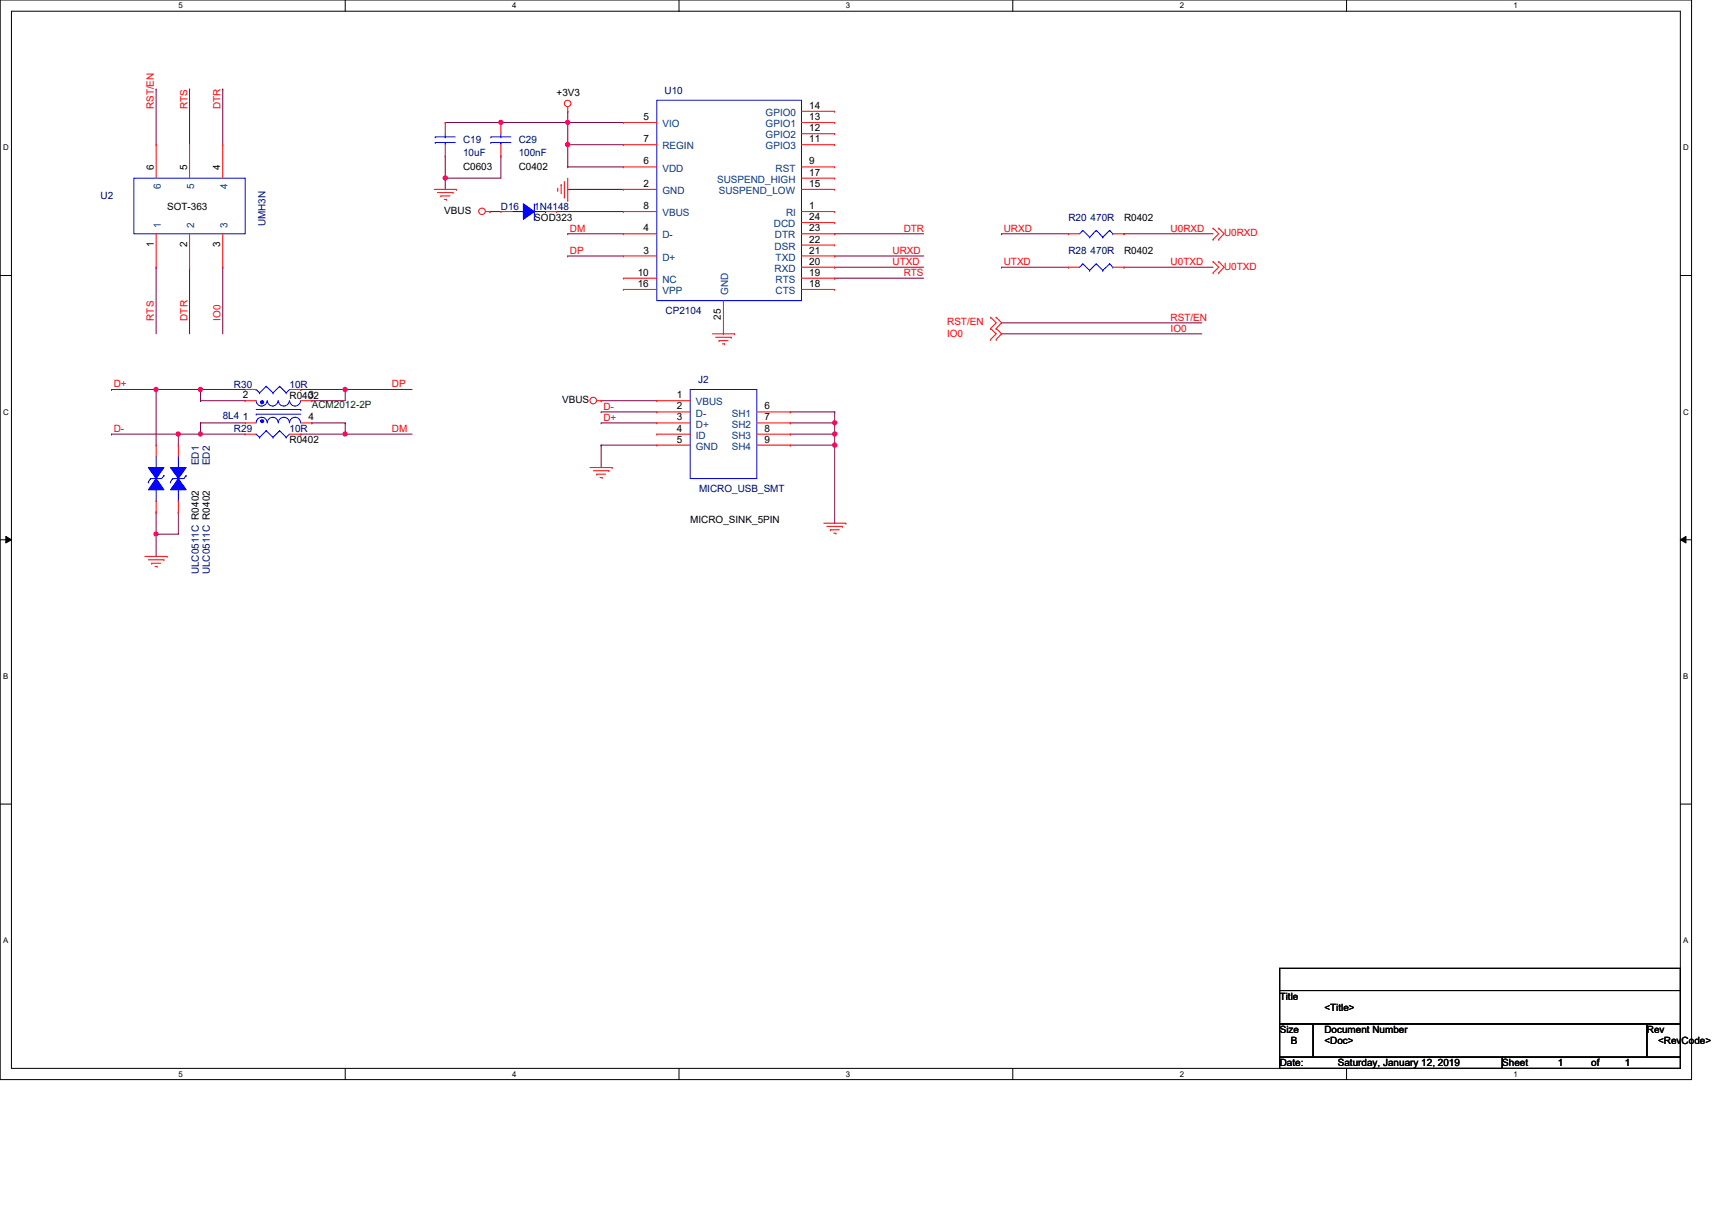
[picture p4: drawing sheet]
<svg xmlns="http://www.w3.org/2000/svg" width="297mm" height="210mm" viewBox="0 0 297 210" stroke-linecap="round" stroke-linejoin="round" font-family="sans-serif">
<path d="M0 0h293.5v187.3h-293.5zM2 1.9h289.5v183.4h-289.5z" fill="none" stroke="#000" stroke-width=".17"/>
<g fill="#fff">
<path d="M30.9 .2h.8v1.5h-.8z"/>
<path d="M30.9 185.5h.8v1.6h-.8z"/>
</g>
<path d="M59.9 0v1.9M59.9 185.3v2" fill="none" stroke="#000" stroke-width=".17"/>
<g fill="#fff">
<path d="M88.9 .2h.7v1.5h-.7z"/>
<path d="M88.9 185.5h.7v1.6h-.7z"/>
</g>
<path d="M117.8 0v1.9M117.8 185.3v2" fill="none" stroke="#000" stroke-width=".17"/>
<g fill="#fff">
<path d="M146.8 .2h.7v1.5h-.7z"/>
<path d="M146.8 185.5h.7v1.6h-.7z"/>
</g>
<path d="M175.7 0v1.9M175.7 185.3v2" fill="none" stroke="#000" stroke-width=".17"/>
<g fill="#fff">
<path d="M204.7 .2h.7v1.5h-.7z"/>
<path d="M204.7 185.5h.7v1.6h-.7z"/>
</g>
<path d="M233.6 0v1.9M233.6 185.3v2" fill="none" stroke="#000" stroke-width=".17"/>
<g fill="#fff">
<path d="M262.6 .2h.8v1.5h-.8z"/>
<path d="M262.6 185.5h.8v1.6h-.8z"/>
<path d="M.5 24.8h1v1.6h-1z"/>
<path d="M292.1 24.8h.9v1.6h-.9z"/>
<path d="M.5 70.7h1v1.5h-1z"/>
<path d="M292.1 70.7h.9v1.5h-.9z"/>
</g>
<path d="M0 47.8h2M291.5 47.8h2" fill="none" stroke="#000" stroke-width=".17"/>
<g fill="#fff">
<path d="M.5 116.5h.9v1.6h-.9z"/>
<path d="M292.1 116.5h.8v1.6h-.8z"/>
</g>
<path d="M0 93.6h2M1 93l1 .6-1 .6zM291.5 93.6l1-.6v1.2zM291.5 93.6h2" fill="none" stroke="#000" stroke-width=".17"/>
<path d="M1 93l1 .6-1 .6zM291.5 93.6l1-.6v1.2z" fill="#000"/>
<g fill="#fff">
<path d="M.5 162.4h.9v1.5h-.9z"/>
<path d="M292.1 162.4h.8v1.5h-.8z"/>
</g>
<path d="M0 139.5h2M291.5 139.5h2" fill="none" stroke="#000" stroke-width=".17"/>
<g fill="none" stroke="#7f003f" stroke-width=".17">
<path d="M98.5 19.3h.1M98.5 19.3v2M96.6 36.7h.1M96.6 36.7h11.6M98.5 32.9h.1M98.5 29h.1M98.5 25.1h.1M98.5 32.9h9.7M98.5 29h9.7M98.5 25.1h9.7M98.5 40.6h.1M98.5 44.4h.1"/>
<path d="M98.5 40.6h9.7M98.5 44.4h9.7M144.8 40.6h.1M144.8 48.3h.1M144.8 40.6h15.5M144.8 48.3h15.5"/>
</g>
<circle cx="98.5" cy="25.1" r=".37" fill="#f0f"/>
<circle cx="98.5" cy="25.1" r=".37" fill="none" stroke="#f0f" stroke-width=".17"/>
<path d="M98.5 25.1h.1M98.5 21.3h.1M98.5 21.3v7.7M98.5 21.3h9.7" fill="none" stroke="#7f003f" stroke-width=".17"/>
<circle cx="98.5" cy="21.2" r=".37" fill="#f0f"/>
<circle cx="98.5" cy="21.2" r=".37" fill="none" stroke="#f0f" stroke-width=".17"/>
<path d="M86.9 21.3h.1M86.9 21.3h11.6" fill="none" stroke="#7f003f" stroke-width=".17"/>
<circle cx="86.9" cy="21.2" r=".37" fill="#f0f"/>
<circle cx="86.9" cy="21.2" r=".37" fill="none" stroke="#f0f" stroke-width=".17"/>
<path d="M77.3 27.1h.1M77.3 30.9h.1M77.3 27.1v3.8M86.9 27.1h.1M86.9 27.1v3.8h-9.6" fill="none" stroke="#7f003f" stroke-width=".17"/>
<circle cx="77.3" cy="30.9" r=".37" fill="#f0f"/>
<circle cx="77.3" cy="30.9" r=".37" fill="none" stroke="#f0f" stroke-width=".17"/>
<g fill="none" stroke="#7f003f" stroke-width=".17">
<path d="M27.1 15.5h.1M27.1 15.5v9.6M32.9 15.5h.1M32.9 15.5v9.6M38.6 15.5h.1M38.6 15.5v9.6M77.3 30.9h.1M77.3 21.3h.1M77.3 30.9v2M77.3 21.3h9.6M27.1 46.4h.1M27.1 46.4v11.5"/>
<path d="M32.9 46.4h.1M32.9 46.4v11.5M38.6 46.4h.1M38.6 46.4v11.5M34.8 67.6h.1M34.8 67.6h7.7"/>
</g>
<circle cx="34.8" cy="67.6" r=".38" fill="#f0f"/>
<circle cx="34.8" cy="67.6" r=".38" fill="none" stroke="#f0f" stroke-width=".17"/>
<path d="M59.9 75.3h.1M59.9 75.3h11.6" fill="none" stroke="#7f003f" stroke-width=".17"/>
<circle cx="59.9" cy="75.3" r=".37" fill="#f0f"/>
<circle cx="59.9" cy="75.3" r=".37" fill="none" stroke="#f0f" stroke-width=".17"/>
<path d="M59.9 67.6h.1M59.9 67.6h11.6" fill="none" stroke="#7f003f" stroke-width=".17"/>
<circle cx="59.9" cy="67.6" r=".38" fill="#f0f"/>
<circle cx="59.9" cy="67.6" r=".38" fill="none" stroke="#f0f" stroke-width=".17"/>
<g fill="none" stroke="#7f003f" stroke-width=".17">
<path d="M34.8 69.5h.1M34.8 73.4h.1M34.8 75.3h.1M34.8 69.5h7.7M34.8 73.4h7.7M34.8 75.3h7.7M52.2 67.6h.1M52.2 67.6h7.7M54.1 69.5h.1M54.1 73.4h.1M54.1 73.4h5.8M59.9 67.6h.1"/>
<path d="M59.9 73.4h.1M59.9 67.6v1.9h-5.8M59.9 73.4v1.9"/>
</g>
<circle cx="34.8" cy="75.3" r=".37" fill="#f0f"/>
<circle cx="34.8" cy="75.3" r=".37" fill="none" stroke="#f0f" stroke-width=".17"/>
<path d="M27.1 67.6h.1M27.1 67.6h7.7M34.8 67.6h.1M34.8 67.6v1.9M52.2 75.3h.1M52.2 75.3h7.7" fill="none" stroke="#7f003f" stroke-width=".17"/>
<circle cx="27.1" cy="67.6" r=".38" fill="#f0f"/>
<circle cx="27.1" cy="67.6" r=".38" fill="none" stroke="#f0f" stroke-width=".17"/>
<path d="M19.3 75.3h.1M19.3 67.6h.1M19.3 75.3h11.6M19.3 67.6h7.8M27.1 67.6h.1M27.1 67.6v9.6M30.9 75.3h.1M30.9 75.3v1.9M34.8 73.4h.1M34.8 73.4v1.9M27.1 92.7h.1M27.1 92.7v3.8" fill="none" stroke="#7f003f" stroke-width=".17"/>
<circle cx="27.1" cy="92.6" r=".37" fill="#f0f"/>
<circle cx="27.1" cy="92.6" r=".37" fill="none" stroke="#f0f" stroke-width=".17"/>
<path d="M30.9 75.3h.1M30.9 75.3h3.9M27.1 92.7h.1M30.9 88.8h.1M30.9 88.8v3.9h-3.8" fill="none" stroke="#7f003f" stroke-width=".17"/>
<circle cx="30.9" cy="75.3" r=".37" fill="#f0f"/>
<circle cx="30.9" cy="75.3" r=".37" fill="none" stroke="#f0f" stroke-width=".17"/>
<path d="M85 36.7h.1M85 36.7h1.9M144.8 44.4h.1M144.8 46.4h.1M144.8 44.4h15.5M144.8 46.4h15.5M137.1 71.5h.1M137.1 71.5h7.7M144.8 73.4h.1M144.8 73.4v1.9M27.1 88.8h.1M27.1 88.8v3.9" fill="none" stroke="#7f003f" stroke-width=".17"/>
<circle cx="144.8" cy="73.3" r=".37" fill="#f0f"/>
<circle cx="144.8" cy="73.3" r=".37" fill="none" stroke="#f0f" stroke-width=".17"/>
<path d="M137.1 73.4h.1M137.1 75.3h.1M137.1 73.4h7.7M137.1 75.3h7.7M144.8 75.3h.1M144.8 75.3v1.9" fill="none" stroke="#7f003f" stroke-width=".17"/>
<circle cx="144.8" cy="75.3" r=".37" fill="#f0f"/>
<circle cx="144.8" cy="75.3" r=".37" fill="none" stroke="#f0f" stroke-width=".17"/>
<g fill="none" stroke="#7f003f" stroke-width=".17">
<path d="M104.3 77.2h.1M104.3 73.4h.1M104.3 71.5h.1M104.3 69.5h.1M104.3 77.2h9.7M104.3 77.2v3.9M104.3 73.4h9.7M104.3 71.5h9.7M104.3 69.5h9.7M137.1 77.2h.1M137.1 77.2h7.7M144.8 77.2h.1"/>
<path d="M144.8 77.2v13.6"/>
</g>
<circle cx="144.8" cy="77.2" r=".38" fill="#f0f"/>
<circle cx="144.8" cy="77.2" r=".38" fill="none" stroke="#f0f" stroke-width=".17"/>
<g fill="none" stroke="#7f003f" stroke-width=".17">
<path d="M173.8 40.6h.1M173.8 46.4h.1M173.8 57.9h.1M173.8 56h.1M173.8 46.4h11.6M173.8 40.6h11.6M173.8 57.9h34.7M173.8 56h34.7M195 46.4h.1M195 40.6h.1M195 46.4h15.5M195 40.6h15.5"/>
<path d="M144.8 71.5h.1M144.8 71.5v1.9"/>
</g>
<g fill="none" stroke="#f00" stroke-width=".17">
<path d="M98.5 19.3h.1M98.5 18.5v.8M75.3 32.9h3.9M75.9 33.4h2.7M76.5 34h.1M76.5 34h1.6M77.1 34.6h.4M77.5 34.6h.1M78.6 33.4h.1M79.2 32.9h.1M84.2 36.7h.8M85 36.7h.1"/>
<path d="M96.8 33h.1M96.8 32.6v.4M97.4 32h.1M97.4 32v1.6M97.9 34.2h.1M97.9 31.5v2.7M98.5 34.8h.1M98.5 30.9v3.9M210.5 39.6h.1M210.5 39.6l1 1-1 .9M211.5 39.6h.1M211.5 39.6l.9 1-.9 .9"/>
<path d="M123.6 57.9h3.9M124.2 58.5h2.7M124.8 59.1h.1M124.8 59.1h1.5M125.3 59.6h.4M125.7 59.6h.1M126.9 58.5h.1M127.5 57.9h.1M171.9 55h.1M171.9 57h.1M171.9 58.9h.1M171.9 55l.9 1-.9 1"/>
<path d="M171.9 57l.9 .9-.9 1M172.8 57h.1M172.8 55h.1M172.8 58.9h.1M172.8 55l1 1-1 1M172.8 57l1 .9-1 1M210.5 47.3h.1M210.5 45.4h.1M210.5 41.5h.1M210.5 45.4l1 1-1 .9M211.5 47.3h.1M211.5 45.4h.1"/>
<path d="M211.5 41.5h.1M211.5 45.4l.9 1-.9 .9M42.5 75.3h.1M42.5 75.3h1.9M50.2 75.3h2M52.2 75.3h.1M103.5 69.5h.8M104.3 69.5h.1M25.1 96.5h3.9M25.7 97.1h2.7M26.3 97.7h.1M26.3 97.7h1.6"/>
<path d="M26.9 98.3h.4M27.3 98.3h.1M28.4 97.1h.1M29 96.5h.1M102.4 81.1h3.8M103 81.7h2.7M103.5 82.3h.1M103.5 82.3h1.6M104.1 82.8h.4M104.5 82.8h.1M105.7 81.7h.1M106.2 81.1h.1"/>
<path d="M142.9 90.8h3.9M143.5 91.3h2.7M144.1 91.9h.1M144.1 91.9h1.5M144.6 92.5h.4M145 92.5h.1M146.2 91.3h.1M146.8 90.8h.1"/>
<circle cx="98.5" cy="18" r=".56"/>
<circle cx="83.6" cy="36.7" r=".56"/>
<circle cx="102.9" cy="69.5" r=".57"/>
</g>
<path d="M222 168h69.5v3.8h-69.5zM222 171.8h69.5v5.8h-69.5zM222 177.6h5.8v5.8h-5.8zM227.8 177.6h57.9v5.8h-57.9zM285.7 177.6h5.8v5.8h-5.8zM222 183.4h38.6v1.9h-38.6zM260.6 183.4h30.9v1.9h-30.9z" fill="none" stroke="#000" stroke-width=".17"/>
<g fill="none" stroke="#00f" stroke-width=".17">
<path d="M88.9 36.7h1.9M90.8 36.7h.1M92.7 38.1h.1M92.7 35.3v2.8M92.7 36.7h2M94.7 36.7h.1M44.4 75.3h.1M44.4 75.3l.6 .6M45 75.9h.1M46.2 74.7h.1M46.2 74.7l1.2 1.2M46.2 74.7l-1.2 1.2"/>
<path d="M47.4 75.9h.1M48.5 74.7h.1M48.5 74.7l1.2 1.2M48.5 74.7l-1.1 1.2M49.7 75.9h.1M50.2 75.3l-.5 .6"/>
</g>
<path d="M90.8 35.3l1.9 1.4-1.9 1.4z" fill-rule="evenodd" fill="#00f"/>
<g fill="none" stroke="#00f" stroke-width=".17">
<path d="M75.5 23.7h.1M75.5 24.7h.1M75.5 23.7h3.5M75.5 24.7h3.5M77.3 24.7h.1M77.3 23.7h.1M77.3 23.2v.5M77.3 24.7v.4M90.8 35.3l1.9 1.4-1.9 1.4zM187.9 45.8h.1M187.9 45.8l-.6 .6M187.9 45.8l1.2 1.1"/>
<path d="M189.1 46.9h.1M190.2 45.8h.1M190.2 45.8l-1.1 1.1M190.2 45.8l1.1 1.1M191.3 46.9h.1M192.5 45.8h.1M192.5 45.8l-1.2 1.1M192.5 45.8l.6 .6M193.1 46.4h.1M44.4 69.5a.95 .95 0 0 0 1 .9 .95 .95 0 0 0 1-.9M44.4 73.4a.95 .95 0 0 1 1-1 .95 .95 0 0 1 1 1M44.4 71.8h.1"/>
<path d="M44.4 71h7.8M44.4 71.8h7.8M46.4 69.5a.93 .93 0 0 0 .9 .9 .93 .93 0 0 0 1-.9 .97 .97 0 0 0 .9 .9 .97 .97 0 0 0 1-.9M46.4 73.4a.93 .93 0 0 1 .9-1 .93 .93 0 0 1 1 1 .97 .97 0 0 1 .9-1 .97 .97 0 0 1 1 1M50.2 69.5a.95 .95 0 0 0 1 .9 .95 .95 0 0 0 1-.9M50.2 73.4a.95 .95 0 0 1 1-1 .95 .95 0 0 1 1 1M52.2 71h.1"/>
</g>
<path d="M77.3 27.1h.1M77.3 21.3h.1M77.3 21.3v1.9M77.3 25.1v2M86.9 36.7h.1M86.9 36.7h2M94.7 36.7h1.9M96.6 36.7h.1M185.4 46.4h.1M185.4 46.4h1.9M193.1 46.4h1.9M195 46.4h.1" fill="none" stroke="#f00" stroke-width=".17"/>
<circle cx="45.5" cy="73.1" r=".27" fill="#00f"/>
<circle cx="45.5" cy="73.1" r=".27" fill="none" stroke="#00f" stroke-width=".17"/>
<circle cx="45.5" cy="69.8" r=".29" fill="#00f"/>
<g fill="none" stroke="#00f" stroke-width=".17">
<path d="M23.2 30.9h19.3v9.7h-19.3zM85.2 23.7h.1M85.2 24.7h.1M85.2 23.7h3.4M85.2 24.7h3.4M86.9 24.7h.1M86.9 23.7h.1M86.9 23.2v.5M86.9 24.7v.4M27.1 79.2v1.9M44.4 67.6h.1M44.4 67.6l.6 .6"/>
<path d="M45 68.2h.1M46.2 67h.1M46.2 67l1.2 1.2M46.2 67l-1.2 1.2M47.4 68.2h.1M48.5 67h.1M48.5 67l1.2 1.2M48.5 67l-1.1 1.2M49.7 68.2h.1M50.2 67.6l-.5 .6M26.1 83h.1M26.1 83h2"/>
<path d="M27.1 81.1h.1M27.1 86.9h.1M27.1 85v1.9"/>
<circle cx="45.5" cy="69.8" r=".29"/>
</g>
<g fill="none" stroke="#f00" stroke-width=".17">
<path d="M27.1 25.1h.1M27.1 25.1v5.8M32.9 25.1h.1M32.9 25.1v5.8M38.6 25.1h.1M38.6 25.1v5.8M86.9 27.1h.1M86.9 21.3h.1M86.9 21.3v1.9M86.9 25.1v2M27.1 46.4h.1M27.1 40.6v5.8"/>
<path d="M32.9 46.4h.1M32.9 40.6v5.8M38.6 46.4h.1M38.6 40.6v5.8M42.5 73.4h.1M42.5 69.5h.1M42.5 67.6h.1M42.5 73.4h1.9M42.5 69.5h1.9M42.5 67.6h1.9M50.2 67.6h2M52.2 67.6h.1"/>
<path d="M52.2 73.4h1.9M52.2 69.5h1.9M54.1 73.4h.1M54.1 69.5h.1"/>
</g>
<path d="M25.7 81.1h2.7l-1.3 1.9z" fill-rule="evenodd" fill="#00f"/>
<path d="M25.7 81.1h2.7l-1.3 1.9zM25.7 83.6h.1M26.1 83l-.4 .6M28.4 82.5h.1M28.4 82.5l-.3 .5" fill="none" stroke="#00f" stroke-width=".17"/>
<path d="M27.1 83l1.3 2h-2.7z" fill-rule="evenodd" fill="#00f"/>
<path d="M30.9 79.2v1.9M119.8 67.6h11.5v15.4h-11.5zM27.1 83l1.3 2h-2.7zM30 83h.1M30 83h1.9M30.9 81.1h.1M30.9 86.9h.1M30.9 85v1.9" fill="none" stroke="#00f" stroke-width=".17"/>
<g fill="none" stroke="#f00" stroke-width=".17">
<path d="M27.1 77.2h.1M27.1 77.2v2M114 69.5h.1M114 71.5h.1M114 73.4h.1M114 75.3h.1M114 77.2h.1M114 69.5h5.8M114 71.5h5.8M114 73.4h5.8M114 75.3h5.8M114 77.2h5.8"/>
<path d="M131.3 71.5h5.8M131.3 73.4h5.8M131.3 75.3h5.8M131.3 77.2h5.8M137.1 71.5h.1M137.1 73.4h.1M137.1 75.3h.1M137.1 77.2h.1M27.1 88.8h.1M27.1 86.9v1.9"/>
</g>
<path d="M29.6 81.1h2.7l-1.4 1.9z" fill-rule="evenodd" fill="#00f"/>
<path d="M29.6 81.1h2.7l-1.4 1.9zM29.6 83.6h.1M30 83l-.4 .6M32.3 82.5h.1M32.3 82.5l-.4 .5" fill="none" stroke="#00f" stroke-width=".17"/>
<path d="M30.9 83l1.4 2h-2.7z" fill-rule="evenodd" fill="#00f"/>
<g fill="none" stroke="#00f" stroke-width=".17">
<path d="M114 17.4h25.1v34.8h-25.1zM187.9 40h.1M187.9 40l-.6 .6M187.9 40l1.2 1.1M190.2 40h.1M190.2 40l-1.1 1.1M190.2 40l1.1 1.1M192.5 40h.1M192.5 40l-1.2 1.1M192.5 40l.6 .6M189.1 41.1h.1M191.3 41.1h.1"/>
<path d="M193.1 40.6h.1M30.9 83l1.4 2h-2.7z"/>
</g>
<g fill="none" stroke="#f00" stroke-width=".17">
<path d="M139.1 19.3h5.7M144.8 19.3h.1M108.2 21.3h.1M108.2 25.1h.1M108.2 29h.1M108.2 32.9h.1M108.2 36.7h.1M108.2 21.3h5.8M108.2 25.1h5.8M108.2 29h5.8M108.2 32.9h5.8M108.2 36.7h5.8"/>
<path d="M139.1 21.3h5.7M139.1 25.1h5.7M139.1 29h5.7M139.1 32.9h5.7M139.1 36.7h5.7M139.1 23.2h5.7M139.1 30.9h5.7M139.1 38.6h5.7M144.8 21.3h.1M144.8 23.2h.1M144.8 25.1h.1M144.8 29h.1"/>
<path d="M144.8 30.9h.1M144.8 32.9h.1M144.8 36.7h.1M144.8 38.6h.1M108.2 40.6h.1M108.2 44.4h.1M108.2 50.2h.1M108.2 48.3h.1M108.2 40.6h5.8M108.2 44.4h5.8M108.2 50.2h5.8M108.2 48.3h5.8"/>
<path d="M125.5 57.9h.1M125.5 52.2v5.7M139.1 40.6h5.7M139.1 44.4h5.7M139.1 50.2h5.7M139.1 42.5h5.7M139.1 46.4h5.7M139.1 48.3h5.7M144.8 40.6h.1M144.8 42.5h.1M144.8 44.4h.1M144.8 46.4h.1"/>
<path d="M144.8 48.3h.1M144.8 50.2h.1M185.4 40.6h.1M185.4 40.6h1.9M193.1 40.6h1.9M195 40.6h.1M30.9 77.2h.1M30.9 77.2v2M30.9 88.8h.1M30.9 86.9v1.9"/>
</g>
<circle cx="98.5" cy="25.1" r=".37" fill="#f0f"/>
<circle cx="98.5" cy="25.1" r=".37" fill="none" stroke="#f0f" stroke-width=".17"/>
<circle cx="98.5" cy="21.2" r=".37" fill="#f0f"/>
<circle cx="98.5" cy="21.2" r=".37" fill="none" stroke="#f0f" stroke-width=".17"/>
<circle cx="86.9" cy="21.2" r=".37" fill="#f0f"/>
<circle cx="86.9" cy="21.2" r=".37" fill="none" stroke="#f0f" stroke-width=".17"/>
<circle cx="77.3" cy="30.9" r=".37" fill="#f0f"/>
<circle cx="77.3" cy="30.9" r=".37" fill="none" stroke="#f0f" stroke-width=".17"/>
<circle cx="34.8" cy="67.6" r=".38" fill="#f0f"/>
<circle cx="34.8" cy="67.6" r=".38" fill="none" stroke="#f0f" stroke-width=".17"/>
<circle cx="59.9" cy="75.3" r=".37" fill="#f0f"/>
<circle cx="59.9" cy="75.3" r=".37" fill="none" stroke="#f0f" stroke-width=".17"/>
<circle cx="59.9" cy="67.6" r=".38" fill="#f0f"/>
<circle cx="59.9" cy="67.6" r=".38" fill="none" stroke="#f0f" stroke-width=".17"/>
<circle cx="34.8" cy="75.3" r=".37" fill="#f0f"/>
<circle cx="34.8" cy="75.3" r=".37" fill="none" stroke="#f0f" stroke-width=".17"/>
<circle cx="27.1" cy="67.6" r=".38" fill="#f0f"/>
<circle cx="27.1" cy="67.6" r=".38" fill="none" stroke="#f0f" stroke-width=".17"/>
<circle cx="27.1" cy="92.6" r=".37" fill="#f0f"/>
<circle cx="27.1" cy="92.6" r=".37" fill="none" stroke="#f0f" stroke-width=".17"/>
<circle cx="30.9" cy="75.3" r=".37" fill="#f0f"/>
<circle cx="30.9" cy="75.3" r=".37" fill="none" stroke="#f0f" stroke-width=".17"/>
<circle cx="144.8" cy="73.3" r=".37" fill="#f0f"/>
<circle cx="144.8" cy="73.3" r=".37" fill="none" stroke="#f0f" stroke-width=".17"/>
<circle cx="144.8" cy="75.3" r=".37" fill="#f0f"/>
<circle cx="144.8" cy="75.3" r=".37" fill="none" stroke="#f0f" stroke-width=".17"/>
<circle cx="144.8" cy="77.2" r=".38" fill="#f0f"/>
<circle cx="144.8" cy="77.2" r=".38" fill="none" stroke="#f0f" stroke-width=".17"/>
<g font-size="1.7">
<text x="96.6" y="16.7">+3V3</text>
<text x="111.6" y="20.8">5</text>
<text x="140.4" y="18.9">14</text>
<text x="140.4" y="20.8">13</text>
<text x="140.4" y="22.8">12</text>
<text x="26.7" y="29.5" transform="rotate(-90 26.7 29.5)">6</text>
<text x="32.5" y="29.5" transform="rotate(-90 32.5 29.5)">5</text>
<text x="38.2" y="29.5" transform="rotate(-90 38.2 29.5)">4</text>
<text x="80.3" y="29.4">C0603</text>
<text x="90" y="29.4">C0402</text>
<text x="111.6" y="24.7">7</text>
<text x="111.6" y="28.5">6</text>
<text x="140.4" y="24.7">11</text>
<text x="140.4" y="28.5">9</text>
<text x="111.6" y="32.4">2</text>
<text x="140.4" y="30.5">17</text>
<text x="140.4" y="32.4">15</text>
<text x="29" y="36.4">SOT-363</text>
<text x="77.1" y="37.1">VBUS</text>
<text x="92.7" y="38.3">SOD323</text>
<text x="111.6" y="36.3">8</text>
<text x="111.6" y="40.1">4</text>
<text x="140.4" y="36.3">1</text>
<text x="140.4" y="38.2">24</text>
<text x="140.4" y="40.1">23</text>
<text x="195" y="38.3">R0402</text>
<text x="26.7" y="42.9" transform="rotate(-90 26.7 42.9)">1</text>
<text x="32.5" y="42.9" transform="rotate(-90 32.5 42.9)">2</text>
<text x="38.2" y="42.9" transform="rotate(-90 38.2 42.9)">3</text>
<text x="110.7" y="47.8">10</text>
<text x="111.6" y="44">3</text>
<text x="140.4" y="42.1">22</text>
<text x="140.4" y="44">21</text>
<text x="140.4" y="45.9">20</text>
<text x="140.4" y="47.8">19</text>
<text x="195" y="44.1">R0402</text>
<text x="110.7" y="49.8">16</text>
<text x="140.4" y="49.8">18</text>
<text x="125.1" y="55.5" transform="rotate(-90 125.1 55.5)">25</text>
<text x="42.1" y="69.1">2</text>
<text x="50.2" y="69.2">R0402</text>
<text x="53.5" y="69.1">3</text>
<text x="97.5" y="70">VBUS</text>
<text x="117.4" y="69.1">1</text>
<text x="117.4" y="71">2</text>
<text x="132.7" y="71">6</text>
<text x="42.1" y="72.9">1</text>
<text x="50.2" y="76.9">R0402</text>
<text x="53.5" y="72.9">4</text>
<text x="117.4" y="72.9">3</text>
<text x="117.4" y="74.9">4</text>
<text x="117.4" y="76.8">5</text>
<text x="132.7" y="72.9">7</text>
<text x="132.7" y="74.9">8</text>
<text x="132.7" y="76.8">9</text>
<text x="119.8" y="90.8">MICRO_SINK_5PIN</text>
<text x="222" y="173.4">Title</text>
<text x="222" y="179.2">Size</text>
<text x="229.8" y="179.2">Document Number</text>
<text x="229.8" y="175.3">&lt;Title&gt;</text>
<text x="285.7" y="179.2">Rev</text>
<text x="222" y="185">Date:</text>
<text x="224" y="181.1">B</text>
<text x="229.8" y="181.1">&lt;Doc&gt;</text>
<text x="232.1" y="185">Saturday, January 12, 2019</text>
<text x="260.6" y="185">Sheet</text>
<text x="270.3" y="185">1</text>
<text x="276.1" y="185">of</text>
<text x="281.9" y="185">1</text>
<text x="287.7" y="181.1">&lt;RevCode&gt;</text>
</g>
<g font-size="1.7" fill="#00007f">
<text x="115.3" y="16.3">U10</text>
<text x="80.3" y="24.8">C19</text>
<text x="80.3" y="27.1">10uF</text>
<text x="90" y="24.8">C29</text>
<text x="90" y="27.1">100nF</text>
<text x="17.4" y="34.5">U2</text>
<text x="46.1" y="39.2" transform="rotate(-90 46.1 39.2)">UMH3N</text>
<text x="86.9" y="36.4">D16</text>
<text x="92.7" y="36.4">1N4148</text>
<text x="185.4" y="38.3">R20 470R</text>
<text x="185.4" y="44.1">R28 470R</text>
<text x="115.5" y="54.5">CP2104</text>
<text x="40.6" y="67.3">R30</text>
<text x="50.2" y="67.3">10R</text>
<text x="121.1" y="66.5">J2</text>
<text x="38.6" y="72.6">8L4</text>
<text x="40.6" y="75">R29</text>
<text x="50.2" y="75">10R</text>
<text x="34.5" y="80.7" transform="rotate(-90 34.5 80.7)">ED1</text>
<text x="36.4" y="80.7" transform="rotate(-90 36.4 80.7)">ED2</text>
<text x="121.3" y="85.4">MICRO_USB_SMT</text>
<text x="34.5" y="99.6" transform="rotate(-90 34.5 99.6)">ULC0511C R0402</text>
<text x="36.4" y="99.6" transform="rotate(-90 36.4 99.6)">ULC0511C R0402</text>
</g>
<g font-size="1.7" fill="#f00">
<text x="26.7" y="18.9" transform="rotate(-90 26.7 18.9)">RST/EN</text>
<text x="32.5" y="18.9" transform="rotate(-90 32.5 18.9)">RTS</text>
<text x="38.3" y="18.9" transform="rotate(-90 38.3 18.9)">DTR</text>
<text x="98.9" y="40.2">DM</text>
<text x="156.8" y="40.2">DTR</text>
<text x="174.2" y="40.2">URXD</text>
<text x="203.1" y="40.2">U0RXD</text>
<text x="212.4" y="41">U0RXD</text>
<text x="98.9" y="44">DP</text>
<text x="154.9" y="44">URXD</text>
<text x="154.9" y="46">UTXD</text>
<text x="156.8" y="47.9">RTS</text>
<text x="174.2" y="46">UTXD</text>
<text x="203.1" y="46">U0TXD</text>
<text x="212.4" y="46.8">U0TXD</text>
<text x="26.7" y="55.6" transform="rotate(-90 26.7 55.6)">RTS</text>
<text x="32.5" y="55.6" transform="rotate(-90 32.5 55.6)">DTR</text>
<text x="38.3" y="55.6" transform="rotate(-90 38.3 55.6)">IO0</text>
<text x="164.3" y="56.4">RST/EN</text>
<text x="164.3" y="58.4">IO0</text>
<text x="203.1" y="57.5">IO0</text>
<text x="203.1" y="55.6">RST/EN</text>
<text x="19.7" y="67.2">D+</text>
<text x="68" y="67.2">DP</text>
<text x="104.7" y="71.1">D-</text>
<text x="19.7" y="74.9">D-</text>
<text x="68" y="74.9">DM</text>
<text x="104.7" y="73">D+</text>
</g>
<g font-size="1.7" fill="#003f7f">
<text x="114.9" y="22.1">VIO</text>
<text x="132.8" y="20.1">GPIO0</text>
<text x="132.8" y="22.1">GPIO1</text>
<text x="114.9" y="25.9">REGIN</text>
<text x="114.9" y="29.8">VDD</text>
<text x="132.8" y="24">GPIO2</text>
<text x="132.8" y="25.9">GPIO3</text>
<text x="134.6" y="29.8">RST</text>
<text x="27.9" y="32.9" transform="rotate(-90 27.9 32.9)">6</text>
<text x="33.7" y="32.9" transform="rotate(-90 33.7 32.9)">5</text>
<text x="39.5" y="32.9" transform="rotate(-90 39.5 32.9)">4</text>
<text x="114.9" y="33.7">GND</text>
<text x="124.4" y="31.7">SUSPEND_HIGH</text>
<text x="124.7" y="33.7">SUSPEND_LOW</text>
<text x="27.9" y="39.6" transform="rotate(-90 27.9 39.6)">1</text>
<text x="33.7" y="39.6" transform="rotate(-90 33.7 39.6)">2</text>
<text x="39.5" y="39.6" transform="rotate(-90 39.5 39.6)">3</text>
<text x="114.9" y="37.5">VBUS</text>
<text x="114.9" y="41.4">D-</text>
<text x="134.3" y="39.4">DCD</text>
<text x="134.4" y="41.4">DTR</text>
<text x="136.4" y="37.5">RI</text>
<text x="114.9" y="45.2">D+</text>
<text x="134.4" y="43.3">DSR</text>
<text x="134.4" y="47.2">RXD</text>
<text x="134.6" y="45.2">TXD</text>
<text x="114.9" y="51">VPP</text>
<text x="114.9" y="49.1">NC</text>
<text x="126.3" y="51.2" transform="rotate(-90 126.3 51.2)">GND</text>
<text x="134.6" y="49.1">RTS</text>
<text x="134.6" y="51">CTS</text>
<text x="120.7" y="70.3">VBUS</text>
<text x="120.7" y="72.3">D-</text>
<text x="120.7" y="74.2">D+</text>
<text x="120.7" y="76.1">ID</text>
<text x="127" y="72.3">SH1</text>
<text x="127" y="74.2">SH2</text>
<text x="127" y="76.1">SH3</text>
<text x="120.7" y="78">GND</text>
<text x="127" y="78">SH4</text>
</g>
<text font-size="1.7" fill="#003f00" x="54.1" y="70.7">ACM2012-2P</text>
<g font-size="1.4">
<text x="30.9" y="1.4">5</text>
<text x="88.9" y="1.4">4</text>
<text x="146.8" y="1.4">3</text>
<text x="204.7" y="1.4">2</text>
<text x="262.6" y="1.4">1</text>
<text x=".5" y="26.1">D</text>
<text x="292.1" y="26.1">D</text>
<text x=".5" y="71.9">C</text>
<text x="292.1" y="71.9">C</text>
<text x=".5" y="117.8">B</text>
<text x="292.1" y="117.8">B</text>
<text x=".5" y="163.6">A</text>
<text x="292.1" y="163.6">A</text>
<text x="30.9" y="186.8">5</text>
<text x="88.9" y="186.8">4</text>
<text x="146.8" y="186.8">3</text>
<text x="204.7" y="186.8">2</text>
<text x="262.6" y="186.8">1</text>
</g>
</svg>
